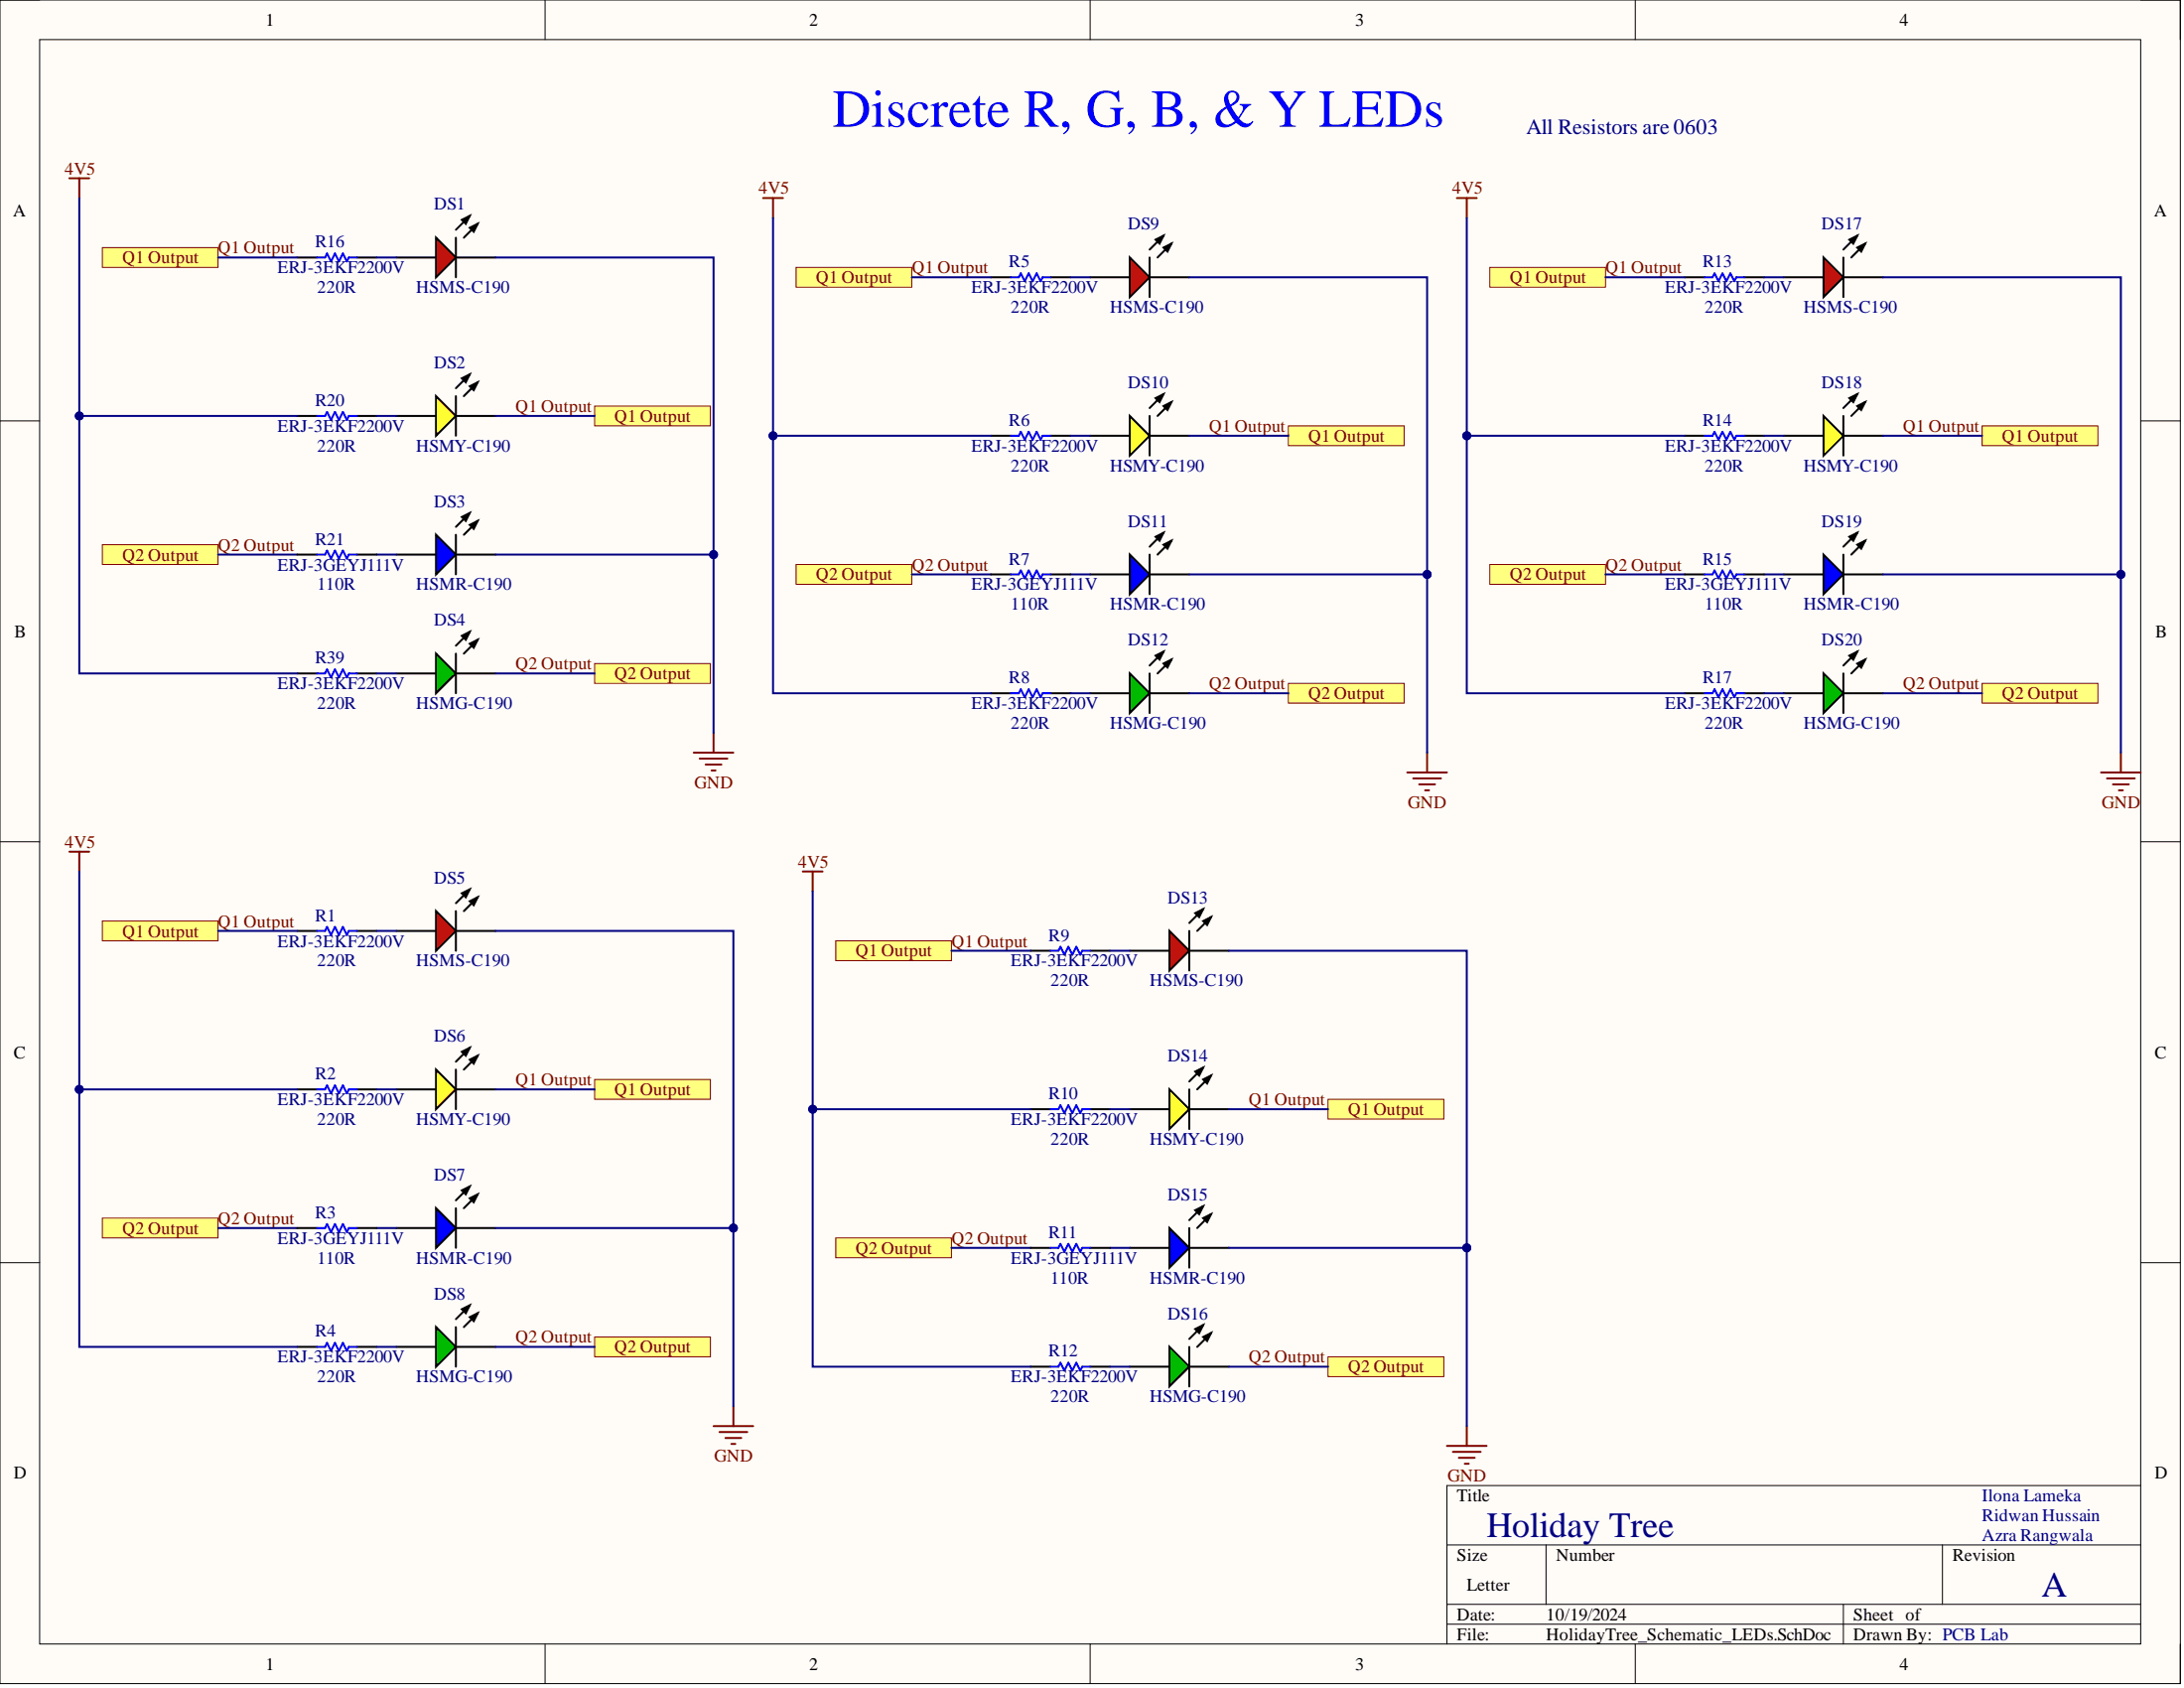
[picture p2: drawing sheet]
<svg xmlns="http://www.w3.org/2000/svg" width="279mm" height="216mm" viewBox="0 0 279 216" stroke-linecap="round" stroke-linejoin="round" font-family="sans-serif">
<path d="M0 0h278.9v215.3h-278.9z" fill-rule="evenodd" fill="#fffcf8"/>
<path d="M0 0h278.9v215.3h-278.9z" fill="none" stroke="#000" stroke-width=".13"/>
<path d="M5.1 5.1h268.8v205.2h-268.8z" fill-rule="evenodd" fill="#fffcf8"/>
<g fill="none" stroke="#000" stroke-width=".13">
<path d="M0 0h5.1M5.1 5.1h268.8v205.2h-268.8zM69.7 0v5.1M139.5 0v5.1M209.2 0v5.1M273.9 0h5v5.1M0 53.8h5.1M273.9 53.8h5M0 107.7h5.1M273.9 107.7h5M0 161.5h5.1M273.9 161.5h5"/>
<path d="M185.1 197.6h88.8M197.8 197.6v7.6M248.5 197.6v7.6M273.9 190h-88.8v20.3M69.7 210.3v5M139.5 210.3v5M185.1 205.2h88.8M185.1 207.7h88.8M209.2 210.3v5M235.8 205.2v5.1M278.9 210.3v5"/>
</g>
<path d="M8.9 22.8h2.5M10.1 22.8v2.5M88.8 96.3h5M89.5 97h3.6M90.3 97.8h2M91 98.5h.5M91.3 93.7v2.6" fill="none" stroke="#800000" stroke-width=".25"/>
<path d="M38 32.9h2.6M45.6 32.9h2.6M50.7 32.9h5.1M58.3 32.9h5.1M38 53.2h2.6M45.6 53.2h2.6M38 86.1h2.6M45.6 86.1h2.6" fill="none" stroke="#000" stroke-width=".25"/>
<path d="M40.6 32.9h1l.2-.5 .5 1 .6-1 .5 1 .5-1 .5 1 .2-.5h1M40.6 53.2h1l.2-.5 .5 1 .6-1 .5 1 .5-1 .5 1 .2-.5h1M40.6 86.1h1l.2-.5 .5 1 .6-1 .5 1 .5-1 .5 1 .2-.5h1" fill="none" stroke="#00f" stroke-width=".25"/>
<path d="M55.8 30.4l2.5 2.5-2.5 2.6z" fill="#f00"/>
<path d="M55.8 30.4l2.5 2.5-2.5 2.6zM58.3 30.4v5.1M59.1 28.1l1-.5-.5 1zM60.1 29.1l1-.5-.5 1zM60.1 27.6l-1.8 1.8M61.1 28.6l-1.8 1.8M50.7 53.2h5.1M58.3 53.2h5.1" fill="none" stroke="#000" stroke-width=".25"/>
<path d="M59.1 28.1l1-.5-.5 1zM60.1 29.1l1-.5-.5 1z" fill="#000"/>
<path d="M55.8 50.7l2.5 2.5-2.5 2.5z" fill="#ff0"/>
<path d="M55.8 50.7l2.5 2.5-2.5 2.5zM58.3 50.7v5M59.1 48.4l1-.5-.5 1zM60.1 49.4l1-.5-.5 1zM60.1 47.9l-1.8 1.8M61.1 48.9l-1.8 1.8M50.7 70.9h5.1M58.3 70.9h5.1" fill="none" stroke="#000" stroke-width=".25"/>
<path d="M59.1 48.4l1-.5-.5 1zM60.1 49.4l1-.5-.5 1z" fill="#000"/>
<path d="M55.8 68.4l2.5 2.5-2.5 2.6z" fill="#00f"/>
<path d="M55.8 68.4l2.5 2.5-2.5 2.6zM58.3 68.4v5.1M59.1 66.1l1-.5-.5 1zM60.1 67.1l1-.5-.5 1zM60.1 65.6l-1.8 1.8M61.1 66.6l-1.8 1.8M50.7 86.1h5.1M58.3 86.1h5.1" fill="none" stroke="#000" stroke-width=".25"/>
<path d="M59.1 66.1l1-.5-.5 1zM60.1 67.1l1-.5-.5 1z" fill="#000"/>
<path d="M55.8 83.6l2.5 2.5-2.5 2.6z" fill="#00bf00"/>
<g fill="none" stroke="#000" stroke-width=".25">
<path d="M55.8 83.6l2.5 2.5-2.5 2.6zM58.3 83.6v5.1M59.1 81.3l1-.5-.5 1zM60.1 82.3l1-.5-.5 1zM60.1 80.8l-1.8 1.8M61.1 81.8l-1.8 1.8M38 119.1h2.6M45.6 119.1h2.6M50.7 119.1h5.1M58.3 119.1h5.1M38 139.3h2.6M45.6 139.3h2.6"/>
<path d="M38 172.3h2.6M45.6 172.3h2.6"/>
</g>
<path d="M59.1 81.3l1-.5-.5 1zM60.1 82.3l1-.5-.5 1z" fill="#000"/>
<path d="M8.9 108.9h2.5M10.1 108.9v2.6M93.8 179.9v2.5M91.3 182.4h5.1M92 183.2h3.6M92.8 183.9h2M93.6 184.7h.5" fill="none" stroke="#800000" stroke-width=".25"/>
<path d="M40.6 119.1h1l.2-.5 .5 1 .6-1 .5 1 .5-1 .5 1 .2-.5h1M40.6 139.3h1l.2-.5 .5 1 .6-1 .5 1 .5-1 .5 1 .2-.5h1M40.6 172.3h1l.2-.5 .5 1 .6-1 .5 1 .5-1 .5 1 .2-.5h1" fill="none" stroke="#00f" stroke-width=".25"/>
<path d="M55.8 116.5l2.5 2.6-2.5 2.5z" fill="#f00"/>
<path d="M55.8 116.5l2.5 2.6-2.5 2.5zM58.3 116.5v5.1M59.1 114.3l1-.6-.5 1.1zM60.1 115.3l1-.5-.5 1zM60.1 113.7l-1.8 1.8M61.1 114.8l-1.8 1.7M50.7 139.3h5.1M58.3 139.3h5.1" fill="none" stroke="#000" stroke-width=".25"/>
<path d="M59.1 114.3l1-.6-.5 1.1zM60.1 115.3l1-.5-.5 1z" fill="#000"/>
<path d="M55.8 136.8l2.5 2.5-2.5 2.6z" fill="#ff0"/>
<path d="M55.8 136.8l2.5 2.5-2.5 2.6zM58.3 136.8v5.1M59.1 134.5l1-.5-.5 1zM60.1 135.5l1-.5-.5 1zM60.1 134l-1.8 1.8M61.1 135l-1.8 1.8M50.7 157.1h5.1M58.3 157.1h5.1" fill="none" stroke="#000" stroke-width=".25"/>
<path d="M59.1 134.5l1-.5-.5 1zM60.1 135.5l1-.5-.5 1z" fill="#000"/>
<path d="M55.8 154.5l2.5 2.6-2.5 2.5z" fill="#00f"/>
<path d="M55.8 154.5l2.5 2.6-2.5 2.5zM58.3 154.5v5.1M59.1 152.3l1-.5-.5 1zM60.1 153.3l1-.5-.5 1zM60.1 151.8l-1.8 1.7M61.1 152.8l-1.8 1.7M50.7 172.3h5.1M58.3 172.3h5.1" fill="none" stroke="#000" stroke-width=".25"/>
<path d="M59.1 152.3l1-.5-.5 1zM60.1 153.3l1-.5-.5 1z" fill="#000"/>
<path d="M55.8 169.7l2.5 2.6-2.5 2.5z" fill="#00bf00"/>
<g fill="none" stroke="#000" stroke-width=".25">
<path d="M126.8 35.5h2.5M134.4 35.5h2.5M139.5 35.5h5M147.1 35.5h5M126.8 55.7h2.5M134.4 55.7h2.5M126.8 88.7h2.5M134.4 88.7h2.5M55.8 169.7l2.5 2.6-2.5 2.5zM58.3 169.7v5.1M59.1 167.5l1-.5-.5 1zM60.1 168.5l1-.5-.5 1z"/>
<path d="M60.1 167l-1.8 1.7M61.1 168l-1.8 1.7"/>
</g>
<path d="M59.1 167.5l1-.5-.5 1zM60.1 168.5l1-.5-.5 1z" fill="#000"/>
<path d="M97.6 25.3h2.6M98.9 25.3v2.6M180 98.8h5.1M180.8 99.6h3.5M182.6 96.3v2.5M181.6 100.3h2M182.3 101.1h.5" fill="none" stroke="#800000" stroke-width=".25"/>
<path d="M129.3 35.5h1l.3-.5 .5 1 .5-1 .5 1 .5-1 .5 1 .3-.5h1M129.3 55.7h1l.3-.5 .5 1 .5-1 .5 1 .5-1 .5 1 .3-.5h1M129.3 88.7h1l.3-.5 .5 1 .5-1 .5 1 .5-1 .5 1 .3-.5h1" fill="none" stroke="#00f" stroke-width=".25"/>
<path d="M144.5 32.9l2.6 2.6-2.6 2.5z" fill="#f00"/>
<path d="M144.5 32.9l2.6 2.6-2.6 2.5zM147.1 32.9v5.1M147.8 30.7l1-.6-.5 1.1zM148.8 31.7l1.1-.5-.5 1zM148.8 30.1l-1.7 1.8M149.9 31.2l-1.8 1.7M139.5 55.7h5M147.1 55.7h5" fill="none" stroke="#000" stroke-width=".25"/>
<path d="M147.8 30.7l1-.6-.5 1.1zM148.8 31.7l1.1-.5-.5 1z" fill="#000"/>
<path d="M144.5 53.2l2.6 2.5-2.6 2.6z" fill="#ff0"/>
<path d="M144.5 53.2l2.6 2.5-2.6 2.6zM147.1 53.2v5.1M147.8 50.9l1-.5-.5 1zM148.8 51.9l1.1-.5-.5 1zM148.8 50.4l-1.7 1.8M149.9 51.4l-1.8 1.8M139.5 73.5h5M147.1 73.5h5" fill="none" stroke="#000" stroke-width=".25"/>
<path d="M147.8 50.9l1-.5-.5 1zM148.8 51.9l1.1-.5-.5 1z" fill="#000"/>
<path d="M144.5 70.9l2.6 2.6-2.6 2.5z" fill="#00f"/>
<path d="M144.5 70.9l2.6 2.6-2.6 2.5zM147.1 70.9v5.1M147.8 68.7l1-.6-.5 1.1zM148.8 69.7l1.1-.5-.5 1zM148.8 68.1l-1.7 1.8M149.9 69.2l-1.8 1.7M139.5 88.7h5M147.1 88.7h5" fill="none" stroke="#000" stroke-width=".25"/>
<path d="M147.8 68.7l1-.6-.5 1.1zM148.8 69.7l1.1-.5-.5 1z" fill="#000"/>
<path d="M144.5 86.1l2.6 2.6-2.6 2.5z" fill="#00bf00"/>
<g fill="none" stroke="#000" stroke-width=".25">
<path d="M144.5 86.1l2.6 2.6-2.6 2.5zM147.1 86.1v5.1M147.8 83.9l1-.6-.5 1.1zM148.8 84.9l1.1-.5-.5 1zM148.8 83.3l-1.7 1.8M149.9 84.4l-1.8 1.7M131.9 121.6h2.5M139.5 121.6h2.5M144.5 121.6h5.1M152.1 121.6h5.1M131.9 141.9h2.5M139.5 141.9h2.5"/>
<path d="M131.9 174.8h2.5M139.5 174.8h2.5"/>
</g>
<path d="M147.8 83.9l1-.6-.5 1.1zM148.8 84.9l1.1-.5-.5 1z" fill="#000"/>
<path d="M102.7 111.5h2.5M104 111.5v2.5M185.1 184.9h5.1M185.9 185.7h3.5M186.6 186.5h2.1M187.4 187.2h.5M187.6 182.4v2.5" fill="none" stroke="#800000" stroke-width=".25"/>
<path d="M134.4 121.6h1l.3-.5 .5 1 .5-1 .5 1 .5-1 .5 1 .3-.5h1M134.4 141.9h1l.3-.5 .5 1 .5-1 .5 1 .5-1 .5 1 .3-.5h1M134.4 174.8h1l.3-.5 .5 1 .5-1 .5 1 .5-1 .5 1 .3-.5h1" fill="none" stroke="#00f" stroke-width=".25"/>
<path d="M149.6 119.1l2.5 2.5-2.5 2.5z" fill="#f00"/>
<path d="M149.6 119.1l2.5 2.5-2.5 2.5zM152.1 119.1v5M152.9 116.8l1-.5-.5 1zM153.9 117.8l1-.5-.5 1zM153.9 116.3l-1.8 1.8M154.9 117.3l-1.7 1.8M144.5 141.9h5.1M152.1 141.9h5.1" fill="none" stroke="#000" stroke-width=".25"/>
<path d="M152.9 116.8l1-.5-.5 1zM153.9 117.8l1-.5-.5 1z" fill="#000"/>
<path d="M149.6 139.3l2.5 2.6-2.5 2.5z" fill="#ff0"/>
<path d="M149.6 139.3l2.5 2.6-2.5 2.5zM152.1 139.3v5.1M152.9 137.1l1-.5-.5 1zM153.9 138.1l1-.5-.5 1zM153.9 136.6l-1.8 1.7M154.9 137.6l-1.7 1.7M144.5 159.6h5.1M152.1 159.6h5.1" fill="none" stroke="#000" stroke-width=".25"/>
<path d="M152.9 137.1l1-.5-.5 1zM153.9 138.1l1-.5-.5 1z" fill="#000"/>
<path d="M149.6 157.1l2.5 2.5-2.5 2.5z" fill="#00f"/>
<path d="M149.6 157.1l2.5 2.5-2.5 2.5zM152.1 157.1v5M152.9 154.8l1-.5-.5 1zM153.9 155.8l1-.5-.5 1zM153.9 154.3l-1.8 1.8M154.9 155.3l-1.7 1.8M144.5 174.8h5.1M152.1 174.8h5.1" fill="none" stroke="#000" stroke-width=".25"/>
<path d="M152.9 154.8l1-.5-.5 1zM153.9 155.8l1-.5-.5 1z" fill="#000"/>
<path d="M149.6 172.3l2.5 2.5-2.5 2.5z" fill="#00bf00"/>
<g fill="none" stroke="#000" stroke-width=".25">
<path d="M215.5 35.5h2.6M223.1 35.5h2.6M228.2 35.5h5.1M235.8 35.5h5.1M215.5 55.7h2.6M223.1 55.7h2.6M215.5 88.7h2.6M223.1 88.7h2.6M149.6 172.3l2.5 2.5-2.5 2.5zM152.1 172.3v5M152.9 170l1-.5-.5 1zM153.9 171l1-.5-.5 1z"/>
<path d="M153.9 169.5l-1.8 1.8M154.9 170.5l-1.7 1.8"/>
</g>
<path d="M152.9 170l1-.5-.5 1zM153.9 171l1-.5-.5 1z" fill="#000"/>
<path d="M186.4 25.3h2.5M187.6 25.3v2.6M268.8 98.8h5.1M269.5 99.6h3.6M271.3 96.3v2.5M270.3 100.3h2M271.1 101.1h.5" fill="none" stroke="#800000" stroke-width=".25"/>
<path d="M218.1 35.5h1l.2-.5 .5 1 .6-1 .5 1 .5-1 .5 1 .2-.5h1M218.1 55.7h1l.2-.5 .5 1 .6-1 .5 1 .5-1 .5 1 .2-.5h1M218.1 88.7h1l.2-.5 .5 1 .6-1 .5 1 .5-1 .5 1 .2-.5h1" fill="none" stroke="#00f" stroke-width=".25"/>
<path d="M233.3 32.9l2.5 2.6-2.5 2.5z" fill="#f00"/>
<path d="M233.3 32.9l2.5 2.6-2.5 2.5zM235.8 32.9v5.1M236.6 30.7l1-.6-.5 1.1zM237.6 31.7l1-.5-.5 1zM237.6 30.1l-1.8 1.8M238.6 31.2l-1.8 1.7M228.2 55.7h5.1M235.8 55.7h5.1" fill="none" stroke="#000" stroke-width=".25"/>
<path d="M236.6 30.7l1-.6-.5 1.1zM237.6 31.7l1-.5-.5 1z" fill="#000"/>
<path d="M233.3 53.2l2.5 2.5-2.5 2.6z" fill="#ff0"/>
<path d="M233.3 53.2l2.5 2.5-2.5 2.6zM235.8 53.2v5.1M236.6 50.9l1-.5-.5 1zM237.6 51.9l1-.5-.5 1zM237.6 50.4l-1.8 1.8M238.6 51.4l-1.8 1.8M228.2 73.5h5.1M235.8 73.5h5.1" fill="none" stroke="#000" stroke-width=".25"/>
<path d="M236.6 50.9l1-.5-.5 1zM237.6 51.9l1-.5-.5 1z" fill="#000"/>
<path d="M233.3 70.9l2.5 2.6-2.5 2.5z" fill="#00f"/>
<path d="M233.3 70.9l2.5 2.6-2.5 2.5zM235.8 70.9v5.1M236.6 68.7l1-.6-.5 1.1zM237.6 69.7l1-.5-.5 1zM237.6 68.1l-1.8 1.8M238.6 69.2l-1.8 1.7M228.2 88.7h5.1M235.8 88.7h5.1" fill="none" stroke="#000" stroke-width=".25"/>
<path d="M236.6 68.7l1-.6-.5 1.1zM237.6 69.7l1-.5-.5 1z" fill="#000"/>
<path d="M233.3 86.1l2.5 2.6-2.5 2.5z" fill="#00bf00"/>
<path d="M233.3 86.1l2.5 2.6-2.5 2.5zM235.8 86.1v5.1M236.6 83.9l1-.6-.5 1.1zM237.6 84.9l1-.5-.5 1zM237.6 83.3l-1.8 1.8M238.6 84.4l-1.8 1.7" fill="none" stroke="#000" stroke-width=".25"/>
<path d="M236.6 83.9l1-.6-.5 1.1zM237.6 84.9l1-.5-.5 1z" fill="#000"/>
<path d="M13.1 31.7h14.8v2.5h-14.8z" fill-rule="evenodd" fill="#ffff80"/>
<path d="M13.1 31.7h14.8v2.5h-14.8z" fill="none" stroke="#800000" stroke-width=".13"/>
<path d="M76.1 51.9h14.8v2.6h-14.8z" fill-rule="evenodd" fill="#ffff80"/>
<path d="M76.1 51.9h14.8v2.6h-14.8z" fill="none" stroke="#800000" stroke-width=".13"/>
<path d="M13.1 117.8h14.8v2.5h-14.8z" fill-rule="evenodd" fill="#ffff80"/>
<path d="M13.1 117.8h14.8v2.5h-14.8z" fill="none" stroke="#800000" stroke-width=".13"/>
<path d="M76.1 138.1h14.8v2.5h-14.8z" fill-rule="evenodd" fill="#ffff80"/>
<path d="M76.1 138.1h14.8v2.5h-14.8z" fill="none" stroke="#800000" stroke-width=".13"/>
<path d="M169.9 140.6h14.8v2.5h-14.8z" fill-rule="evenodd" fill="#ffff80"/>
<path d="M169.9 140.6h14.8v2.5h-14.8z" fill="none" stroke="#800000" stroke-width=".13"/>
<path d="M106.9 120.3h14.8v2.6h-14.8z" fill-rule="evenodd" fill="#ffff80"/>
<path d="M106.9 120.3h14.8v2.6h-14.8z" fill="none" stroke="#800000" stroke-width=".13"/>
<path d="M101.8 34.2h14.8v2.5h-14.8z" fill-rule="evenodd" fill="#ffff80"/>
<path d="M101.8 34.2h14.8v2.5h-14.8z" fill="none" stroke="#800000" stroke-width=".13"/>
<path d="M164.8 54.5h14.8v2.5h-14.8z" fill-rule="evenodd" fill="#ffff80"/>
<path d="M164.8 54.5h14.8v2.5h-14.8z" fill="none" stroke="#800000" stroke-width=".13"/>
<path d="M190.6 34.2h14.8v2.5h-14.8z" fill-rule="evenodd" fill="#ffff80"/>
<path d="M190.6 34.2h14.8v2.5h-14.8z" fill="none" stroke="#800000" stroke-width=".13"/>
<path d="M253.6 54.5h14.8v2.5h-14.8z" fill-rule="evenodd" fill="#ffff80"/>
<path d="M253.6 54.5h14.8v2.5h-14.8z" fill="none" stroke="#800000" stroke-width=".13"/>
<path d="M190.6 72.2h14.8v2.5h-14.8z" fill-rule="evenodd" fill="#ffff80"/>
<path d="M190.6 72.2h14.8v2.5h-14.8z" fill="none" stroke="#800000" stroke-width=".13"/>
<path d="M253.6 87.4h14.8v2.5h-14.8z" fill-rule="evenodd" fill="#ffff80"/>
<path d="M253.6 87.4h14.8v2.5h-14.8z" fill="none" stroke="#800000" stroke-width=".13"/>
<path d="M164.8 87.4h14.8v2.5h-14.8z" fill-rule="evenodd" fill="#ffff80"/>
<path d="M164.8 87.4h14.8v2.5h-14.8z" fill="none" stroke="#800000" stroke-width=".13"/>
<path d="M101.8 72.2h14.8v2.5h-14.8z" fill-rule="evenodd" fill="#ffff80"/>
<path d="M101.8 72.2h14.8v2.5h-14.8z" fill="none" stroke="#800000" stroke-width=".13"/>
<path d="M76.1 84.9h14.8v2.5h-14.8z" fill-rule="evenodd" fill="#ffff80"/>
<path d="M76.1 84.9h14.8v2.5h-14.8z" fill="none" stroke="#800000" stroke-width=".13"/>
<path d="M13.1 69.7h14.8v2.5h-14.8z" fill-rule="evenodd" fill="#ffff80"/>
<path d="M13.1 69.7h14.8v2.5h-14.8z" fill="none" stroke="#800000" stroke-width=".13"/>
<path d="M13.1 155.8h14.8v2.5h-14.8z" fill-rule="evenodd" fill="#ffff80"/>
<path d="M13.1 155.8h14.8v2.5h-14.8z" fill="none" stroke="#800000" stroke-width=".13"/>
<path d="M76.1 171h14.8v2.5h-14.8z" fill-rule="evenodd" fill="#ffff80"/>
<path d="M76.1 171h14.8v2.5h-14.8z" fill="none" stroke="#800000" stroke-width=".13"/>
<path d="M169.9 173.5h14.8v2.6h-14.8z" fill-rule="evenodd" fill="#ffff80"/>
<path d="M169.9 173.5h14.8v2.6h-14.8z" fill="none" stroke="#800000" stroke-width=".13"/>
<path d="M106.9 158.3h14.8v2.6h-14.8z" fill-rule="evenodd" fill="#ffff80"/>
<path d="M106.9 158.3h14.8v2.6h-14.8z" fill="none" stroke="#800000" stroke-width=".13"/>
<path d="M48.2 32.9h2.5M48.2 70.9h2.5M63.4 70.9h27.9M48.2 86.1h2.5" fill="none" stroke="#000080" stroke-width=".25"/>
<circle cx="91.3" cy="70.9" r=".51" fill="#000080"/>
<circle cx="91.3" cy="70.9" r=".51" fill="none" stroke="#000080" stroke-width=".13"/>
<path d="M10.1 53.2v32.9h27.9M48.2 53.2h2.5M63.4 53.2h12.7M27.9 70.9h10.1M63.4 86.1h12.7" fill="none" stroke="#000080" stroke-width=".25"/>
<circle cx="10.1" cy="53.2" r=".51" fill="#000080"/>
<circle cx="10.1" cy="53.2" r=".51" fill="none" stroke="#000080" stroke-width=".13"/>
<path d="M10.1 25.3v27.9h27.9" fill="none" stroke="#000080" stroke-width=".25"/>
<circle cx="10.1" cy="53.2" r=".51" fill="#000080"/>
<circle cx="10.1" cy="53.2" r=".51" fill="none" stroke="#000080" stroke-width=".13"/>
<path d="M27.9 32.9h10.1M48.2 119.1h2.5M63.4 157.1h30.4M48.2 172.3h2.5" fill="none" stroke="#000080" stroke-width=".25"/>
<circle cx="93.8" cy="157.1" r=".51" fill="#000080"/>
<circle cx="93.8" cy="157.1" r=".51" fill="none" stroke="#000080" stroke-width=".13"/>
<path d="M10.1 139.3v33h27.9M48.2 139.3h2.5M63.4 139.3h12.7M27.9 157.1h10.1M63.4 172.3h12.7" fill="none" stroke="#000080" stroke-width=".25"/>
<circle cx="10.1" cy="139.3" r=".51" fill="#000080"/>
<circle cx="10.1" cy="139.3" r=".51" fill="none" stroke="#000080" stroke-width=".13"/>
<path d="M10.1 111.5v27.8h27.9" fill="none" stroke="#000080" stroke-width=".25"/>
<circle cx="10.1" cy="139.3" r=".51" fill="#000080"/>
<circle cx="10.1" cy="139.3" r=".51" fill="none" stroke="#000080" stroke-width=".13"/>
<path d="M136.9 35.5h2.6M152.1 73.5h30.5M136.9 88.7h2.6M27.9 119.1h10.1" fill="none" stroke="#000080" stroke-width=".25"/>
<circle cx="182.6" cy="73.5" r=".51" fill="#000080"/>
<circle cx="182.6" cy="73.5" r=".51" fill="none" stroke="#000080" stroke-width=".13"/>
<path d="M98.9 55.7v33h27.9M136.9 55.7h2.6M152.1 55.7h12.7M116.6 73.5h10.2M152.1 88.7h12.7" fill="none" stroke="#000080" stroke-width=".25"/>
<circle cx="98.9" cy="55.7" r=".51" fill="#000080"/>
<circle cx="98.9" cy="55.7" r=".51" fill="none" stroke="#000080" stroke-width=".13"/>
<path d="M98.9 27.9v27.8h27.9" fill="none" stroke="#000080" stroke-width=".25"/>
<circle cx="98.9" cy="55.7" r=".51" fill="#000080"/>
<circle cx="98.9" cy="55.7" r=".51" fill="none" stroke="#000080" stroke-width=".13"/>
<path d="M116.6 35.5h10.2M142 121.6h2.5M157.2 159.6h30.4M142 174.8h2.5" fill="none" stroke="#000080" stroke-width=".25"/>
<circle cx="187.6" cy="159.6" r=".51" fill="#000080"/>
<circle cx="187.6" cy="159.6" r=".51" fill="none" stroke="#000080" stroke-width=".13"/>
<path d="M104 141.9v32.9h27.9M121.7 159.6h10.2M142 141.9h2.5M157.2 141.9h12.7M157.2 174.8h12.7" fill="none" stroke="#000080" stroke-width=".25"/>
<circle cx="104" cy="141.9" r=".51" fill="#000080"/>
<circle cx="104" cy="141.9" r=".51" fill="none" stroke="#000080" stroke-width=".13"/>
<path d="M104 114v27.9h27.9" fill="none" stroke="#000080" stroke-width=".25"/>
<circle cx="104" cy="141.9" r=".51" fill="#000080"/>
<circle cx="104" cy="141.9" r=".51" fill="none" stroke="#000080" stroke-width=".13"/>
<path d="M225.7 35.5h2.5M240.9 73.5h30.4M225.7 88.7h2.5M121.7 121.6h10.2" fill="none" stroke="#000080" stroke-width=".25"/>
<circle cx="271.3" cy="73.5" r=".51" fill="#000080"/>
<circle cx="271.3" cy="73.5" r=".51" fill="none" stroke="#000080" stroke-width=".13"/>
<path d="M187.6 55.7v33h27.9M225.7 55.7h2.5M240.9 55.7h12.7M205.4 73.5h10.1M240.9 88.7h12.7" fill="none" stroke="#000080" stroke-width=".25"/>
<circle cx="187.6" cy="55.7" r=".51" fill="#000080"/>
<circle cx="187.6" cy="55.7" r=".51" fill="none" stroke="#000080" stroke-width=".13"/>
<path d="M187.6 27.9v27.8h27.9" fill="none" stroke="#000080" stroke-width=".25"/>
<circle cx="187.6" cy="55.7" r=".51" fill="#000080"/>
<circle cx="187.6" cy="55.7" r=".51" fill="none" stroke="#000080" stroke-width=".13"/>
<path d="M152.1 35.5h30.5v60.8M205.4 35.5h10.1" fill="none" stroke="#000080" stroke-width=".25"/>
<circle cx="182.6" cy="73.5" r=".51" fill="#000080"/>
<circle cx="182.6" cy="73.5" r=".51" fill="none" stroke="#000080" stroke-width=".13"/>
<path d="M157.2 121.6h30.4v60.8" fill="none" stroke="#000080" stroke-width=".25"/>
<circle cx="187.6" cy="159.6" r=".51" fill="#000080"/>
<circle cx="187.6" cy="159.6" r=".51" fill="none" stroke="#000080" stroke-width=".13"/>
<path d="M63.4 119.1h30.4v60.8" fill="none" stroke="#000080" stroke-width=".25"/>
<circle cx="93.8" cy="157.1" r=".51" fill="#000080"/>
<circle cx="93.8" cy="157.1" r=".51" fill="none" stroke="#000080" stroke-width=".13"/>
<path d="M240.9 35.5h30.4v60.8" fill="none" stroke="#000080" stroke-width=".25"/>
<circle cx="271.3" cy="73.5" r=".51" fill="#000080"/>
<circle cx="271.3" cy="73.5" r=".51" fill="none" stroke="#000080" stroke-width=".13"/>
<path d="M63.4 32.9h27.9v60.8" fill="none" stroke="#000080" stroke-width=".25"/>
<circle cx="91.3" cy="70.9" r=".51" fill="#000080"/>
<circle cx="91.3" cy="70.9" r=".51" fill="none" stroke="#000080" stroke-width=".13"/>
<path d="M38 70.9h2.6M45.6 70.9h2.6M126.8 73.5h2.5M134.4 73.5h2.5M215.5 73.5h2.6M223.1 73.5h2.6M38 157.1h2.6M45.6 157.1h2.6M131.9 159.6h2.5M139.5 159.6h2.5" fill="none" stroke="#000" stroke-width=".25"/>
<path d="M40.6 70.9h1l.2-.5 .5 1 .6-1 .5 1 .5-1 .5 1 .2-.5h1M129.3 73.5h1l.3-.5 .5 1 .5-1 .5 1 .5-1 .5 1 .3-.5h1M218.1 73.5h1l.2-.5 .5 1 .6-1 .5 1 .5-1 .5 1 .2-.5h1M40.6 157.1h1l.2-.5 .5 1 .6-1 .5 1 .5-1 .5 1 .2-.5h1M134.4 159.6h1l.3-.5 .5 1 .5-1 .5 1 .5-1 .5 1 .3-.5h1" fill="none" stroke="#00f" stroke-width=".25"/>
<path d="M136.9 73.5h2.6M225.7 73.5h2.5M48.2 157.1h2.5M142 159.6h2.5" fill="none" stroke="#000080" stroke-width=".25"/>
<text font-size="6.8" fill="#00f" x="106.5" y="16.2">Discrete R, G, B, &amp; Y LEDs</text>
<g font-size="4.6" fill="#000080">
<text x="190.2" y="196.6">Holiday Tree</text>
<text x="261.2" y="204.2">A</text>
</g>
<text font-size="2.8" fill="#000080" x="195.3" y="17.1">All Resistors are 0603</text>
<g font-size="2.3">
<text x="34" y="3.3">1</text>
<text x="103.5" y="3.3">2</text>
<text x="173.4" y="3.3">3</text>
<text x="243" y="3.3">4</text>
<text x="1.7" y="27.7">A</text>
<text x="275.5" y="27.7">A</text>
<text x="1.9" y="81.5">B</text>
<text x="275.7" y="81.5">B</text>
<text x="1.8" y="135.4">C</text>
<text x="275.6" y="135.4">C</text>
<text x="1.8" y="189.2">D</text>
<text x="275.6" y="189.2">D</text>
<text x="186.4" y="192">Title</text>
<text x="186.4" y="199.6">Size</text>
<text x="187.6" y="203.4">Letter</text>
<text x="199.1" y="199.6">Number</text>
<text x="249.8" y="199.6">Revision</text>
<text x="186.4" y="207.2">Date:</text>
<text x="186.4" y="209.8">File:</text>
<text x="197.8" y="207.2">10/19/2024</text>
<text x="197.8" y="209.8">HolidayTree_Schematic_LEDs.SchDoc</text>
<text x="237.1" y="207.2">Sheet of</text>
<text x="237.1" y="209.8">Drawn By: PCB Lab</text>
<text x="34" y="213.6">1</text>
<text x="103.5" y="213.6">2</text>
<text x="173.4" y="213.6">3</text>
<text x="243" y="213.6">4</text>
</g>
<g font-size="2.3" fill="#800000">
<text x="8.3" y="22.3">4V5</text>
<text x="97" y="24.8">4V5</text>
<text x="185.8" y="24.8">4V5</text>
<text x="15.6" y="33.7">Q1 Output</text>
<text x="27.9" y="32.4">Q1 Output</text>
<text x="116.6" y="35">Q1 Output</text>
<text x="205.4" y="35">Q1 Output</text>
<text x="104.4" y="36.2">Q1 Output</text>
<text x="193.1" y="36.2">Q1 Output</text>
<text x="65.9" y="52.7">Q1 Output</text>
<text x="78.6" y="54">Q1 Output</text>
<text x="154.7" y="55.2">Q1 Output</text>
<text x="167.4" y="56.5">Q1 Output</text>
<text x="243.4" y="55.2">Q1 Output</text>
<text x="256.1" y="56.5">Q1 Output</text>
<text x="15.6" y="71.7">Q2 Output</text>
<text x="27.9" y="70.4">Q2 Output</text>
<text x="104.4" y="74.2">Q2 Output</text>
<text x="116.6" y="73">Q2 Output</text>
<text x="193.1" y="74.2">Q2 Output</text>
<text x="205.4" y="73">Q2 Output</text>
<text x="65.9" y="85.6">Q2 Output</text>
<text x="78.6" y="86.9">Q2 Output</text>
<text x="154.7" y="88.2">Q2 Output</text>
<text x="167.4" y="89.4">Q2 Output</text>
<text x="243.4" y="88.2">Q2 Output</text>
<text x="256.1" y="89.4">Q2 Output</text>
<text x="88.8" y="100.8">GND</text>
<text x="180.1" y="103.4">GND</text>
<text x="268.9" y="103.4">GND</text>
<text x="8.3" y="108.4">4V5</text>
<text x="102.1" y="111">4V5</text>
<text x="15.6" y="119.8">Q1 Output</text>
<text x="27.9" y="118.6">Q1 Output</text>
<text x="109.5" y="122.4">Q1 Output</text>
<text x="121.7" y="121.1">Q1 Output</text>
<text x="65.9" y="138.8">Q1 Output</text>
<text x="78.6" y="140.1">Q1 Output</text>
<text x="159.8" y="141.4">Q1 Output</text>
<text x="172.4" y="142.6">Q1 Output</text>
<text x="15.6" y="157.8">Q2 Output</text>
<text x="27.9" y="156.6">Q2 Output</text>
<text x="109.5" y="160.4">Q2 Output</text>
<text x="121.7" y="159.1">Q2 Output</text>
<text x="65.9" y="171.8">Q2 Output</text>
<text x="78.6" y="173">Q2 Output</text>
<text x="159.8" y="174.3">Q2 Output</text>
<text x="172.4" y="175.6">Q2 Output</text>
<text x="91.4" y="187">GND</text>
<text x="185.2" y="189.5">GND</text>
</g>
<g font-size="2.3" fill="#000080">
<text x="55.5" y="26.9">DS1</text>
<text x="144.3" y="29.4">DS9</text>
<text x="233" y="29.4">DS17</text>
<text x="35.5" y="35">ERJ-3EKF2200V</text>
<text x="40.3" y="31.7">R16</text>
<text x="129.1" y="34.2">R5</text>
<text x="217.8" y="34.2">R13</text>
<text x="40.6" y="37.5">220R</text>
<text x="53.3" y="37.5">HSMS-C190</text>
<text x="124.3" y="37.5">ERJ-3EKF2200V</text>
<text x="129.3" y="40">220R</text>
<text x="142" y="40">HSMS-C190</text>
<text x="213" y="37.5">ERJ-3EKF2200V</text>
<text x="218.1" y="40">220R</text>
<text x="230.8" y="40">HSMS-C190</text>
<text x="55.5" y="47.1">DS2</text>
<text x="40.3" y="51.9">R20</text>
<text x="144.3" y="49.7">DS10</text>
<text x="233" y="49.7">DS18</text>
<text x="35.5" y="55.2">ERJ-3EKF2200V</text>
<text x="40.6" y="57.8">220R</text>
<text x="53.3" y="57.8">HSMY-C190</text>
<text x="124.3" y="57.8">ERJ-3EKF2200V</text>
<text x="129.1" y="54.5">R6</text>
<text x="213" y="57.8">ERJ-3EKF2200V</text>
<text x="217.8" y="54.5">R14</text>
<text x="55.5" y="64.9">DS3</text>
<text x="129.3" y="60.3">220R</text>
<text x="142" y="60.3">HSMY-C190</text>
<text x="218.1" y="60.3">220R</text>
<text x="230.8" y="60.3">HSMY-C190</text>
<text x="40.3" y="69.7">R21</text>
<text x="144.3" y="67.4">DS11</text>
<text x="233" y="67.4">DS19</text>
<text x="35.5" y="73">ERJ-3GEYJ111V</text>
<text x="40.6" y="75.5">110R</text>
<text x="53.3" y="75.5">HSMR-C190</text>
<text x="124.3" y="75.5">ERJ-3GEYJ111V</text>
<text x="129.1" y="72.2">R7</text>
<text x="213" y="75.5">ERJ-3GEYJ111V</text>
<text x="217.8" y="72.2">R15</text>
<text x="55.5" y="80.1">DS4</text>
<text x="129.3" y="78">110R</text>
<text x="142" y="78">HSMR-C190</text>
<text x="144.3" y="82.6">DS12</text>
<text x="218.1" y="78">110R</text>
<text x="230.8" y="78">HSMR-C190</text>
<text x="233" y="82.6">DS20</text>
<text x="35.5" y="88.2">ERJ-3EKF2200V</text>
<text x="40.3" y="84.9">R39</text>
<text x="129.1" y="87.4">R8</text>
<text x="217.8" y="87.4">R17</text>
<text x="40.6" y="90.7">220R</text>
<text x="53.3" y="90.7">HSMG-C190</text>
<text x="124.3" y="90.7">ERJ-3EKF2200V</text>
<text x="129.3" y="93.2">220R</text>
<text x="142" y="93.2">HSMG-C190</text>
<text x="213" y="90.7">ERJ-3EKF2200V</text>
<text x="218.1" y="93.2">220R</text>
<text x="230.8" y="93.2">HSMG-C190</text>
<text x="55.5" y="113">DS5</text>
<text x="40.3" y="117.8">R1</text>
<text x="149.4" y="115.5">DS13</text>
<text x="35.5" y="121.1">ERJ-3EKF2200V</text>
<text x="40.6" y="123.6">220R</text>
<text x="53.3" y="123.6">HSMS-C190</text>
<text x="129.3" y="123.6">ERJ-3EKF2200V</text>
<text x="134.1" y="120.3">R9</text>
<text x="134.4" y="126.2">220R</text>
<text x="147.1" y="126.2">HSMS-C190</text>
<text x="55.5" y="133.3">DS6</text>
<text x="149.4" y="135.8">DS14</text>
<text x="35.5" y="141.4">ERJ-3EKF2200V</text>
<text x="40.3" y="138.1">R2</text>
<text x="40.6" y="143.9">220R</text>
<text x="53.3" y="143.9">HSMY-C190</text>
<text x="129.3" y="143.9">ERJ-3EKF2200V</text>
<text x="134.1" y="140.6">R10</text>
<text x="134.4" y="146.4">220R</text>
<text x="147.1" y="146.4">HSMY-C190</text>
<text x="40.3" y="155.8">R3</text>
<text x="55.5" y="151">DS7</text>
<text x="149.4" y="153.5">DS15</text>
<text x="35.5" y="159.1">ERJ-3GEYJ111V</text>
<text x="40.6" y="161.6">110R</text>
<text x="53.3" y="161.6">HSMR-C190</text>
<text x="129.3" y="161.6">ERJ-3GEYJ111V</text>
<text x="134.1" y="158.3">R11</text>
<text x="55.5" y="166.2">DS8</text>
<text x="134.4" y="164.2">110R</text>
<text x="147.1" y="164.2">HSMR-C190</text>
<text x="40.3" y="171">R4</text>
<text x="134.1" y="173.5">R12</text>
<text x="149.4" y="168.7">DS16</text>
<text x="35.5" y="174.3">ERJ-3EKF2200V</text>
<text x="40.6" y="176.8">220R</text>
<text x="53.3" y="176.8">HSMG-C190</text>
<text x="129.3" y="176.8">ERJ-3EKF2200V</text>
<text x="134.4" y="179.4">220R</text>
<text x="147.1" y="179.4">HSMG-C190</text>
<text x="253.6" y="192">Ilona Lameka</text>
<text x="253.6" y="197.1">Azra Rangwala</text>
<text x="253.6" y="194.6">Ridwan Hussain</text>
</g>
</svg>
